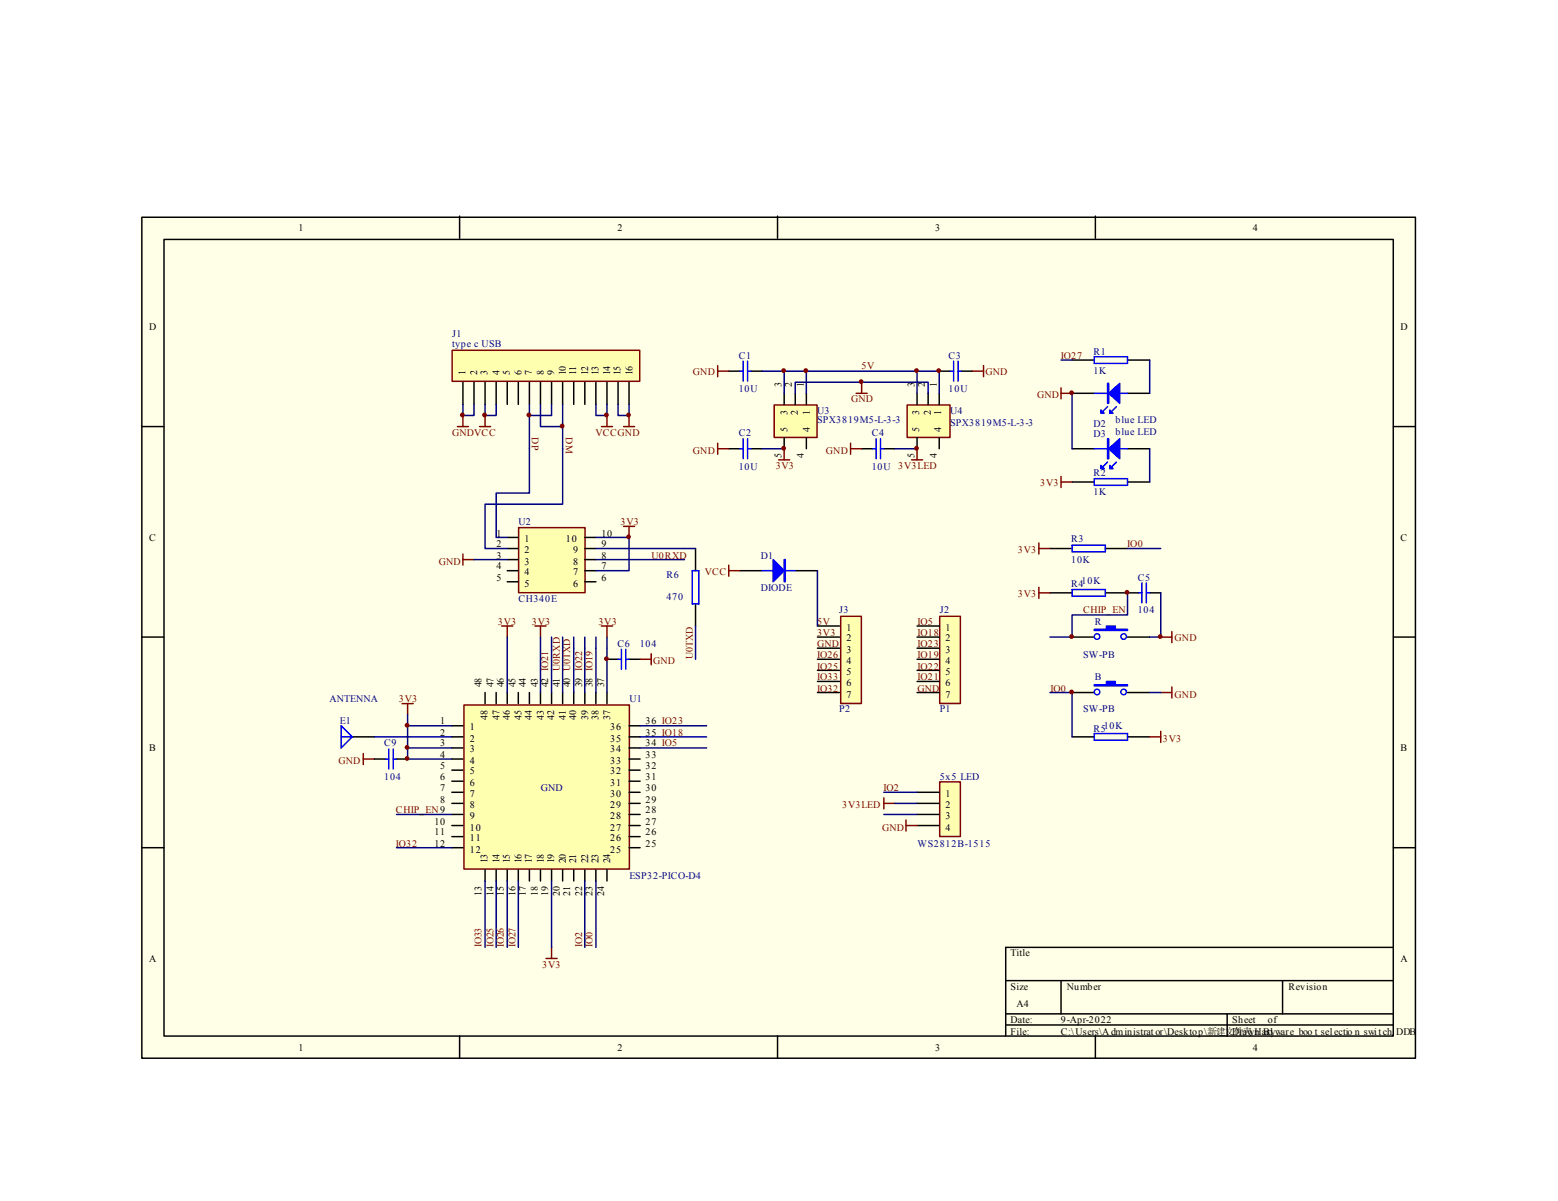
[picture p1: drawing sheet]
<svg xmlns="http://www.w3.org/2000/svg" width="279mm" height="215mm" viewBox="0 0 279 215" stroke-linecap="round" stroke-linejoin="round" font-family="sans-serif">
<path d="M25.1 38.6h228.4v150.8h-228.4z" fill-rule="evenodd" fill="#ffffe8"/>
<g fill="none" stroke="#000" stroke-width=".26">
<path d="M25.4 38.9h228.1v150.5h-228.1zM82.3 38.7v3.9M139.2 38.7v3.9M196.2 38.7v3.9M29.4 42.9h220.1v142.6h-220.1zM25.4 76.4h4M249.5 76.4h4M25.4 114.1h4M249.5 114.1h4M25.4 151.8h4M249.5 151.8h4M180.1 175.6h69.4"/>
<path d="M190 175.6v5.9M229.7 175.6v5.9M249.5 169.6h-69.4v15.9M82.3 185.5v3.9M139.2 185.5v3.9M180.1 181.5h69.4M180.1 183.5h69.4M196.2 185.5v3.9M219.8 181.5v4"/>
</g>
<path d="M150.5 110.3h3.8v15.6h-3.8z" fill-rule="evenodd" fill="#ffffb0"/>
<path d="M150.5 110.3h3.8v15.6h-3.8z" fill="none" stroke="#800000" stroke-width=".26"/>
<path d="M146.4 112.1h3.9M146.4 114.1h3.9M146.4 116h3.9M146.4 118h3.9M146.4 120h3.9M146.4 122h3.9M146.4 124h3.9" fill="none" stroke="#000" stroke-width=".26"/>
<path d="M168.3 110.3h3.7v15.6h-3.7z" fill-rule="evenodd" fill="#ffffb0"/>
<path d="M168.3 110.3h3.7v15.6h-3.7z" fill="none" stroke="#800000" stroke-width=".26"/>
<path d="M164.2 112.1h4M164.2 114.1h4M164.2 116h4M164.2 118h4M164.2 120h4M164.2 122h4M164.2 124h4" fill="none" stroke="#000" stroke-width=".26"/>
<path d="M81 62.7h33.6v5.6h-33.6z" fill-rule="evenodd" fill="#ffffb0"/>
<path d="M81 62.7h33.6v5.6h-33.6z" fill="none" stroke="#800000" stroke-width=".26"/>
<g fill="none" stroke="#000" stroke-width=".26">
<path d="M82.9 68.4v4M84.9 68.4v4M86.9 68.4v4M88.9 68.4v4M90.8 68.4v4M92.8 68.4v4M94.8 68.4v4M96.8 68.4v4M98.8 68.4v4M100.8 68.4v4M102.7 68.4v4M104.7 68.4v4"/>
<path d="M106.7 68.4v4M108.7 68.4v4M110.7 68.4v4M112.6 68.4v4M130.5 66.4h2M134.5 66.4h2M168.2 66.4h2M172.2 66.4h1.9M132.5 102.2h4M142.4 102.2h4M63.1 131.9h3.9"/>
</g>
<path d="M132.5 66.4h.6M133.1 64.7v3.5M133.9 66.4h.6M133.9 64.7v3.5M170.2 66.4h.6M170.8 64.7v3.5M171.6 66.4h.6M171.6 64.7v3.5M136.5 102.2h5.9M140.4 100.2h.2v3.9h-.2zM61.1 129.9l2 2-2 2zM61.1 131.9h2" fill="none" stroke="#00f" stroke-width=".26"/>
<path d="M140.5 100.2v3.9" fill="none" stroke="#00f" stroke-width=".2"/>
<path d="M138.4 100.2l2 2-2 1.9z" fill="#00f"/>
<path d="M196 80.3h5.9M198.3 82.7l-.8 .8M199.9 82.7l-.8 .8M138.4 100.2l2 2-2 1.9z" fill="none" stroke="#00f" stroke-width=".26"/>
<path d="M192 80.3h4M201.9 80.3h4" fill="none" stroke="#000" stroke-width=".26"/>
<path d="M198.5 80.3l2-1.8v3.6z" fill="#00f"/>
<path d="M198.3 78.5h.2v3.6h-.2zM198.5 80.3l2-1.8v3.6z" fill="none" stroke="#00f" stroke-width=".26"/>
<path d="M198.4 78.5v3.6" fill="none" stroke="#00f" stroke-width=".2"/>
<path d="M197.1 83.3l.6 .6h-.6z" fill="#00f"/>
<path d="M197.1 83.3l.6 .6h-.6z" fill="none" stroke="#00f" stroke-width=".26"/>
<path d="M198.7 83.3l.6 .6h-.6z" fill="#00f"/>
<path d="M196 70.4h5.9M198.3 72.8l-.8 .8M199.9 72.8l-.8 .8M198.7 83.3l.6 .6h-.6z" fill="none" stroke="#00f" stroke-width=".26"/>
<path d="M192 70.4h4M201.9 70.4h4" fill="none" stroke="#000" stroke-width=".26"/>
<path d="M198.5 70.4l2-1.8v3.6z" fill="#00f"/>
<path d="M198.3 68.6h.2v3.6h-.2zM198.5 70.4l2-1.8v3.6z" fill="none" stroke="#00f" stroke-width=".26"/>
<path d="M198.4 68.6v3.6" fill="none" stroke="#00f" stroke-width=".2"/>
<path d="M197.1 73.4l.6 .6h-.6z" fill="#00f"/>
<path d="M197.1 73.4l.6 .6h-.6z" fill="none" stroke="#00f" stroke-width=".26"/>
<path d="M198.7 73.4l.6 .6h-.6z" fill="#00f"/>
<path d="M196 63.9h5.9v1.2h-5.9zM198.7 73.4l.6 .6h-.6zM196 85.7h5.9v1.2h-5.9zM192 105.5h5.9v1.2h-5.9zM196 131.3h5.9v1.2h-5.9z" fill="none" stroke="#00f" stroke-width=".26"/>
<path d="M192 64.5h4M201.9 64.5h4M192 86.3h4M201.9 86.3h4M188 106.1h4M192 114.1h4M197.9 106.1h4M201.9 114.1h4M192 131.9h4M201.9 131.9h4" fill="none" stroke="#000" stroke-width=".26"/>
<path d="M196 112.7h2.1v-.6h1.6v.6h2.2v.2h-5.9z" fill-rule="evenodd" fill="#00f"/>
<g fill="none" stroke="#00f" stroke-width=".26">
<path d="M196 112.7h2.1v-.6h1.6v.6h2.2v.2h-5.9z"/>
<circle cx="196.5" cy="114" r=".5"/>
<circle cx="201.2" cy="114" r=".5"/>
</g>
<path d="M192 124h4M201.9 124h4" fill="none" stroke="#000" stroke-width=".26"/>
<path d="M196 122.6h2.1v-.6h1.6v.6h2.2v.2h-5.9z" fill-rule="evenodd" fill="#00f"/>
<g fill="none" stroke="#00f" stroke-width=".26">
<path d="M196 122.6h2.1v-.6h1.6v.6h2.2v.2h-5.9z"/>
<circle cx="196.5" cy="123.9" r=".5"/>
<circle cx="201.2" cy="123.9" r=".5"/>
</g>
<path d="M138.6 72.5h7.7v5.8h-7.7z" fill-rule="evenodd" fill="#ffffb0"/>
<path d="M138.6 72.5h7.7v5.8h-7.7z" fill="none" stroke="#800000" stroke-width=".26"/>
<path d="M140.4 70.4v2M140.4 78.3v2M142.4 70.4v2M144.4 70.4v2M144.4 78.3v2" fill="none" stroke="#000" stroke-width=".26"/>
<path d="M162.5 72.5h7.6v5.8h-7.6z" fill-rule="evenodd" fill="#ffffb0"/>
<g fill="none" stroke="#800000" stroke-width=".26">
<path d="M81.9 76.4h2M82.9 74.4v2M85.9 76.4h2M86.9 74.4v2M107.7 76.4h2M108.7 74.4v2M111.7 76.4h1.9M112.6 74.4v2M128.5 65.5v1.9M128.5 79.3v2M128.5 66.4h2M152.3 79.3v2"/>
<path d="M153.3 70.4h2M154.3 68.4v2M162.5 72.5h7.6v5.8h-7.6zM174.1 66.4h2M176.1 65.5v1.9M190 70.4h2M190 69.4v2M128.5 80.3h2M139.4 82.3h2M140.4 80.3v2M152.3 80.3h2M163.2 82.3h2"/>
<path d="M164.2 80.3v2M186 97.2v2M186 98.2h2M190 85.3v2M190 86.3h2M95.8 112.1h2M96.8 112.1v2M107.7 112.1h2M108.7 112.1v2M130.5 101.2v2M130.5 102.2h2M186 105.1v2"/>
<path d="M186 106.1h2M207.9 114.1h1.9M209.8 113.1v1.9M65.1 134.9v2M65.1 135.9h1.9M72 126h2M73 126v1.9M207.9 124h1.9M209.8 123v2M97.8 171.6h2M98.8 169.6v2"/>
</g>
<g fill="none" stroke="#000" stroke-width=".26">
<path d="M164.2 70.4v2M164.2 78.3v2M166.2 70.4v2M168.2 70.4v2M168.2 78.3v2M130.5 80.3h2M134.5 80.3h2M154.3 80.3h2M158.3 80.3h2M188 98.2h4M197.9 98.2h4M108.7 118h2"/>
<path d="M112.6 118h2M201.9 106.1h2M205.9 106.1h2"/>
</g>
<g fill="none" stroke="#000080" stroke-width=".26">
<path d="M82.9 72.4v2h2v-2M86.9 72.4v2h2v-2M94.8 72.4v2h4v-2M94.8 74.4v5.9M96.8 72.4v4h4v-4M100.8 76.4v3.9M106.7 72.4v2h2v-2M110.7 72.4v2h1.9v-2M136.5 66.4h3.9M140.4 70.4v-4h4v4M142.4 70.4v-2h23.8v2M144.4 66.4h19.8"/>
<path d="M164.2 70.4v-4h4v4M190 64.5h2M192 70.4v9.9M205.9 64.5v5.9M136.5 80.3h3.9M160.3 80.3h3.9M201.9 98.2h6M205.9 80.3v6M146.4 102.2v9.9M201.9 106.1v4h-9.9v4h-4M207.9 106.1v8h-2M188 124h4v7.9"/>
<path d="M205.9 124h2"/>
</g>
<g fill="none" stroke="#00f" stroke-width=".26">
<path d="M133.1 78.5v3.6M133.9 78.5v3.6M156.9 78.5v3.6M157.7 78.5v3.6M132.5 80.3h.6M133.9 80.3h.6M156.3 80.3h.6M157.7 80.3h.6M192 97.6h5.9v1.2h-5.9zM110.7 118h.6M111.3 116.2v3.6M112.1 118h.5"/>
<path d="M112.1 116.2v3.6M203.9 106.1h.6M204.5 104.3v3.6M205.3 106.1h.6M205.3 104.3v3.6"/>
</g>
<path d="M168.3 140h3.7v9.8h-3.7z" fill-rule="evenodd" fill="#ffffb0"/>
<path d="M168.3 140h3.7v9.8h-3.7zM205.9 131.9h2M207.9 130.9v2M158.3 142.8v2M158.3 143.8h2M162.2 146.8v2M162.2 147.8h2" fill="none" stroke="#800000" stroke-width=".26"/>
<path d="M67 135.9h2M71 135.9h2M164.2 141.8h4M164.2 143.8h4M164.2 145.8h4M164.2 147.8h4" fill="none" stroke="#000" stroke-width=".26"/>
<path d="M158.3 145.8h5.9M158.3 141.8h5.9M160.3 143.8h3.9" fill="none" stroke="#000080" stroke-width=".26"/>
<path d="M69 135.9h.6M69.6 134.1v3.6M70.4 135.9h.6M70.4 134.1v3.6" fill="none" stroke="#00f" stroke-width=".26"/>
<path d="M83.1 126.2h29.6v29.4h-29.6z" fill-rule="evenodd" fill="#ffffb0"/>
<path d="M83.1 126.2h29.6v29.4h-29.6z" fill="none" stroke="#800000" stroke-width=".26"/>
<g fill="none" stroke="#000" stroke-width=".26">
<path d="M80.9 129.9h2M80.9 131.9h2M80.9 133.9h2M80.9 135.9h2M80.9 137.9h2M80.9 139.8h2M86.9 124v2M88.9 124v2M90.8 124v2M92.8 124v2M94.8 124v2M96.8 124v2"/>
<path d="M98.8 124v2M100.8 124v2M102.7 124v2M104.7 124v2M106.7 124v2M108.7 124v2M112.6 129.9h2M112.6 131.9h2M112.6 133.9h2M112.6 135.9h2M112.6 137.9h2M112.6 139.8h2"/>
<path d="M80.9 141.8h2M80.9 143.8h2M80.9 145.8h2M80.9 147.8h2M80.9 149.8h2M80.9 151.8h2M86.9 155.7v2M88.9 155.7v2M90.8 155.7v2M92.8 155.7v2M94.8 155.7v2M96.8 155.7v2"/>
<path d="M98.8 155.7v2M100.8 155.7v2M102.7 155.7v2M104.7 155.7v2M106.7 155.7v2M108.7 155.7v2M112.6 141.8h2M112.6 143.8h2M112.6 145.8h2M112.6 147.8h2M112.6 149.8h2M112.6 151.8h2"/>
</g>
<path d="M92.9 94.5h11.9v11.6h-11.9z" fill-rule="evenodd" fill="#ffffb0"/>
<path d="M82.9 99.2v2M92.9 94.5h11.9v11.6h-11.9zM111.7 94.2h1.9M112.6 94.2v2M82.9 100.2h2M89.8 112.1h2M90.8 112.1v2M114.6 118h2M116.6 117v2" fill="none" stroke="#800000" stroke-width=".26"/>
<path d="M90.8 96.2h2M90.8 98.2h2M104.7 96.2h2M104.7 98.2h2M124.6 98.2v4M90.8 100.2h2M90.8 102.2h2M90.8 104.1h2M104.7 100.2h2M104.7 102.2h2M104.7 104.1h2M124.6 108.1v4" fill="none" stroke="#000" stroke-width=".26"/>
<g fill="none" stroke="#000080" stroke-width=".26">
<path d="M94.8 80.3v8h-5.9v7.9h1.9M100.8 80.3v10h-13.9v7.9h3.9M106.7 96.2h5.9v6h-5.9M106.7 98.2h17.9M84.9 100.2h5.9M90.8 114.1v9.9M96.8 114.1v9.9M98.8 114.1v9.9M100.8 114.1v9.9M102.7 114.1v9.9M104.7 114.1v9.9M106.7 100.2h15.9"/>
<path d="M106.7 114.1v9.9M108.7 114.1v9.9M124.6 112.1v5.9M67 131.9h13.9M73 127.9v2h7.9M73 129.9v6h7.9M73 133.9h7.9M114.6 131.9h11.9M114.6 133.9h11.9M114.6 129.9h11.9M71 145.8h9.9M71 151.8h9.9"/>
<path d="M86.9 157.7v11.9M88.9 157.7v11.9M90.8 157.7v11.9M92.8 157.7v11.9M98.8 157.7v11.9M104.7 157.7v11.9M106.7 157.7v11.9"/>
</g>
<path d="M124 102.2h1.1v5.9h-1.1z" fill="none" stroke="#00f" stroke-width=".26"/>
<circle cx="168.1" cy="66.3" r=".3" fill="#800000"/>
<circle cx="168.1" cy="66.3" r=".3" fill="none" stroke="#800000" stroke-width=".26"/>
<circle cx="191.9" cy="70.3" r=".3" fill="#800000"/>
<circle cx="191.9" cy="70.3" r=".3" fill="none" stroke="#800000" stroke-width=".26"/>
<circle cx="201.8" cy="106" r=".3" fill="#800000"/>
<circle cx="201.8" cy="106" r=".3" fill="none" stroke="#800000" stroke-width=".26"/>
<circle cx="191.9" cy="114" r=".3" fill="#800000"/>
<circle cx="191.9" cy="114" r=".3" fill="none" stroke="#800000" stroke-width=".26"/>
<circle cx="191.9" cy="123.9" r=".3" fill="#800000"/>
<circle cx="191.9" cy="123.9" r=".3" fill="none" stroke="#800000" stroke-width=".26"/>
<circle cx="140.3" cy="80.2" r=".3" fill="#800000"/>
<circle cx="140.3" cy="80.2" r=".3" fill="none" stroke="#800000" stroke-width=".26"/>
<circle cx="164.1" cy="80.2" r=".3" fill="#800000"/>
<circle cx="164.1" cy="80.2" r=".3" fill="none" stroke="#800000" stroke-width=".26"/>
<circle cx="82.8" cy="74.3" r=".3" fill="#800000"/>
<circle cx="82.8" cy="74.3" r=".3" fill="none" stroke="#800000" stroke-width=".26"/>
<circle cx="112.6" cy="74.3" r=".29" fill="#800000"/>
<circle cx="112.6" cy="74.3" r=".29" fill="none" stroke="#800000" stroke-width=".26"/>
<circle cx="86.8" cy="74.3" r=".3" fill="#800000"/>
<circle cx="86.8" cy="74.3" r=".3" fill="none" stroke="#800000" stroke-width=".26"/>
<circle cx="108.6" cy="74.3" r=".3" fill="#800000"/>
<circle cx="108.6" cy="74.3" r=".3" fill="none" stroke="#800000" stroke-width=".26"/>
<circle cx="140.3" cy="66.3" r=".3" fill="#800000"/>
<circle cx="140.3" cy="66.3" r=".3" fill="none" stroke="#800000" stroke-width=".26"/>
<circle cx="144.3" cy="66.3" r=".3" fill="#800000"/>
<circle cx="144.3" cy="66.3" r=".3" fill="none" stroke="#800000" stroke-width=".26"/>
<circle cx="164.1" cy="66.3" r=".3" fill="#800000"/>
<circle cx="164.1" cy="66.3" r=".3" fill="none" stroke="#800000" stroke-width=".26"/>
<circle cx="154.2" cy="68.3" r=".3" fill="#800000"/>
<circle cx="154.2" cy="68.3" r=".3" fill="none" stroke="#800000" stroke-width=".26"/>
<circle cx="108.6" cy="117.9" r=".3" fill="#800000"/>
<circle cx="108.6" cy="117.9" r=".3" fill="none" stroke="#800000" stroke-width=".26"/>
<circle cx="100.7" cy="76.3" r=".3" fill="#800000"/>
<circle cx="100.7" cy="76.3" r=".3" fill="none" stroke="#800000" stroke-width=".26"/>
<circle cx="94.7" cy="74.3" r=".3" fill="#800000"/>
<circle cx="94.7" cy="74.3" r=".3" fill="none" stroke="#800000" stroke-width=".26"/>
<circle cx="207.8" cy="114" r=".3" fill="#800000"/>
<circle cx="207.8" cy="114" r=".3" fill="none" stroke="#800000" stroke-width=".26"/>
<circle cx="72.9" cy="135.8" r=".3" fill="#800000"/>
<circle cx="72.9" cy="135.8" r=".3" fill="none" stroke="#800000" stroke-width=".26"/>
<circle cx="112.6" cy="96.1" r=".29" fill="#800000"/>
<circle cx="112.6" cy="96.1" r=".29" fill="none" stroke="#800000" stroke-width=".26"/>
<circle cx="72.9" cy="129.8" r=".3" fill="#800000"/>
<circle cx="72.9" cy="129.8" r=".3" fill="none" stroke="#800000" stroke-width=".26"/>
<circle cx="72.9" cy="133.8" r=".3" fill="#800000"/>
<circle cx="72.9" cy="133.8" r=".3" fill="none" stroke="#800000" stroke-width=".26"/>
<g font-size="1.8">
<text x="53.4" y="41.3">1</text>
<text x="110.6" y="41.3">2</text>
<text x="167.5" y="41.3">3</text>
<text x="224.4" y="41.3">4</text>
<text x="26.7" y="59">D</text>
<text x="250.8" y="59">D</text>
<text x="83.3" y="67.2" transform="rotate(-90 83.3 67.2)">1</text>
<text x="85.5" y="67.2" transform="rotate(-90 85.5 67.2)">2</text>
<text x="87.3" y="67.2" transform="rotate(-90 87.3 67.2)">3</text>
<text x="89.4" y="67.2" transform="rotate(-90 89.4 67.2)">4</text>
<text x="91.3" y="67.2" transform="rotate(-90 91.3 67.2)">5</text>
<text x="93.4" y="67.2" transform="rotate(-90 93.4 67.2)">6</text>
<text x="95.2" y="67.2" transform="rotate(-90 95.2 67.2)">7</text>
<text x="97.4" y="67.2" transform="rotate(-90 97.4 67.2)">8</text>
<text x="99.2" y="67.2" transform="rotate(-90 99.2 67.2)">9</text>
<text x="101.3" y="67.2" transform="rotate(-90 101.3 67.2)">10</text>
<text x="103.2" y="67.2" transform="rotate(-90 103.2 67.2)">11</text>
<text x="105.3" y="67.2" transform="rotate(-90 105.3 67.2)">12</text>
<text x="107.2" y="67.2" transform="rotate(-90 107.2 67.2)">13</text>
<text x="109.3" y="67.2" transform="rotate(-90 109.3 67.2)">14</text>
<text x="111.1" y="67.2" transform="rotate(-90 111.1 67.2)">15</text>
<text x="113.2" y="67.2" transform="rotate(-90 113.2 67.2)">16</text>
<text x="140" y="69.3" transform="rotate(-90 140 69.3)">3</text>
<text x="141.8" y="69.3" transform="rotate(-90 141.8 69.3)">2</text>
<text x="143.9" y="69.3" transform="rotate(-90 143.9 69.3)">1</text>
<text x="163.8" y="69.3" transform="rotate(-90 163.8 69.3)">3</text>
<text x="165.6" y="69.3" transform="rotate(-90 165.6 69.3)">2</text>
<text x="167.7" y="69.3" transform="rotate(-90 167.7 69.3)">1</text>
<text x="141" y="77.3" transform="rotate(-90 141 77.3)">5</text>
<text x="141" y="74.3" transform="rotate(-90 141 74.3)">3</text>
<text x="142.9" y="74.3" transform="rotate(-90 142.9 74.3)">2</text>
<text x="145" y="77.3" transform="rotate(-90 145 77.3)">4</text>
<text x="145" y="74.3" transform="rotate(-90 145 74.3)">1</text>
<text x="164.6" y="77.3" transform="rotate(-90 164.6 77.3)">5</text>
<text x="164.6" y="74.3" transform="rotate(-90 164.6 74.3)">3</text>
<text x="166.7" y="74.3" transform="rotate(-90 166.7 74.3)">2</text>
<text x="168.5" y="77.3" transform="rotate(-90 168.5 77.3)">4</text>
<text x="168.5" y="74.3" transform="rotate(-90 168.5 74.3)">1</text>
<text x="140" y="82" transform="rotate(-90 140 82)">5</text>
<text x="143.9" y="82" transform="rotate(-90 143.9 82)">4</text>
<text x="163.8" y="82" transform="rotate(-90 163.8 82)">5</text>
<text x="167.7" y="82" transform="rotate(-90 167.7 82)">4</text>
<text x="26.7" y="96.8">C</text>
<text x="88.9" y="96">1</text>
<text x="88.9" y="97.9">2</text>
<text x="88.9" y="100">3</text>
<text x="88.9" y="101.9">4</text>
<text x="93.9" y="97.1">1</text>
<text x="93.9" y="99">2</text>
<text x="93.9" y="101.1">3</text>
<text x="101.3" y="97.1">10</text>
<text x="102.7" y="101.1">8</text>
<text x="102.7" y="99">9</text>
<text x="107.7" y="101.9">7</text>
<text x="107.7" y="100">8</text>
<text x="107.7" y="97.9">9</text>
<text x="107.7" y="96">10</text>
<text x="250.8" y="96.8">C</text>
<text x="88.9" y="104">5</text>
<text x="93.9" y="102.9">4</text>
<text x="93.9" y="105">5</text>
<text x="102.7" y="105">6</text>
<text x="102.7" y="102.9">7</text>
<text x="107.7" y="104">6</text>
<text x="151.6" y="113">1</text>
<text x="169.3" y="113">1</text>
<text x="151.6" y="114.8">2</text>
<text x="151.6" y="116.9">3</text>
<text x="151.6" y="118.8">4</text>
<text x="169.3" y="114.8">2</text>
<text x="169.3" y="116.9">3</text>
<text x="169.3" y="118.8">4</text>
<text x="86.3" y="123" transform="rotate(-90 86.3 123)">48</text>
<text x="88.4" y="123" transform="rotate(-90 88.4 123)">47</text>
<text x="90.2" y="123" transform="rotate(-90 90.2 123)">46</text>
<text x="92.3" y="123" transform="rotate(-90 92.3 123)">45</text>
<text x="94.2" y="123" transform="rotate(-90 94.2 123)">44</text>
<text x="96.3" y="123" transform="rotate(-90 96.3 123)">43</text>
<text x="98.2" y="123" transform="rotate(-90 98.2 123)">42 IO21</text>
<text x="100.3" y="123" transform="rotate(-90 100.3 123)">41 U0RXD</text>
<text x="102.1" y="123" transform="rotate(-90 102.1 123)">40 U0TXD</text>
<text x="104.2" y="123" transform="rotate(-90 104.2 123)">39 IO22</text>
<text x="106.1" y="123" transform="rotate(-90 106.1 123)">38 IO19</text>
<text x="108.2" y="123" transform="rotate(-90 108.2 123)">37</text>
<text x="151.6" y="120.9">5</text>
<text x="151.6" y="122.8">6</text>
<text x="151.6" y="124.9">7</text>
<text x="169.3" y="120.9">5</text>
<text x="169.3" y="122.8">6</text>
<text x="169.3" y="124.9">7</text>
<text x="78.8" y="129.6">1</text>
<text x="78.8" y="131.8">2</text>
<text x="84.1" y="130.7">1</text>
<text x="87.3" y="128.9" transform="rotate(-90 87.3 128.9)">48</text>
<text x="89.4" y="128.9" transform="rotate(-90 89.4 128.9)">47</text>
<text x="91.3" y="128.9" transform="rotate(-90 91.3 128.9)">46</text>
<text x="93.4" y="128.9" transform="rotate(-90 93.4 128.9)">45</text>
<text x="95.2" y="128.9" transform="rotate(-90 95.2 128.9)">44</text>
<text x="97.4" y="128.9" transform="rotate(-90 97.4 128.9)">43</text>
<text x="99.2" y="128.9" transform="rotate(-90 99.2 128.9)">42</text>
<text x="101.3" y="128.9" transform="rotate(-90 101.3 128.9)">41</text>
<text x="103.2" y="128.9" transform="rotate(-90 103.2 128.9)">40</text>
<text x="105.3" y="128.9" transform="rotate(-90 105.3 128.9)">39</text>
<text x="107.2" y="128.9" transform="rotate(-90 107.2 128.9)">38</text>
<text x="109.3" y="128.9" transform="rotate(-90 109.3 128.9)">37</text>
<text x="109.3" y="130.7">36</text>
<text x="115.6" y="131.8">35 IO18</text>
<text x="115.6" y="129.6">36 IO23</text>
<text x="26.7" y="134.4">B</text>
<text x="78.8" y="133.6">3</text>
<text x="78.8" y="135.7">4</text>
<text x="78.8" y="137.6">5</text>
<text x="84.1" y="132.8">2</text>
<text x="84.1" y="134.7">3</text>
<text x="84.1" y="136.8">4</text>
<text x="109.3" y="136.8">33</text>
<text x="109.3" y="134.7">34</text>
<text x="109.3" y="132.8">35</text>
<text x="115.6" y="137.6">32</text>
<text x="115.6" y="135.7">33</text>
<text x="115.6" y="133.6">34 IO5</text>
<text x="250.8" y="134.4">B</text>
<text x="78.8" y="139.7">6</text>
<text x="78.8" y="141.6">7</text>
<text x="78.8" y="143.7">8</text>
<text x="84.1" y="138.6">5</text>
<text x="84.1" y="140.8">6</text>
<text x="84.1" y="142.6">7</text>
<text x="109.3" y="142.6">30</text>
<text x="109.3" y="140.8">31</text>
<text x="109.3" y="138.6">32</text>
<text x="115.6" y="143.7">29</text>
<text x="115.6" y="141.6">30</text>
<text x="115.6" y="139.7">31</text>
<text x="169.3" y="142.6">1</text>
<text x="77.8" y="147.6">10</text>
<text x="77.8" y="149.5">11</text>
<text x="84.1" y="144.7">8</text>
<text x="84.1" y="146.6">9</text>
<text x="84.1" y="148.7">10</text>
<text x="109.3" y="148.7">27</text>
<text x="109.3" y="146.6">28</text>
<text x="109.3" y="144.7">29</text>
<text x="115.6" y="149.5">26</text>
<text x="115.6" y="147.6">27</text>
<text x="115.6" y="145.5">28</text>
<text x="169.3" y="144.7">2</text>
<text x="169.3" y="146.6">3</text>
<text x="169.3" y="148.7">4</text>
<text x="77.8" y="151.6">12</text>
<text x="84.1" y="150.5">11</text>
<text x="84.1" y="152.7">12</text>
<text x="87.3" y="154.5" transform="rotate(-90 87.3 154.5)">13</text>
<text x="89.4" y="154.5" transform="rotate(-90 89.4 154.5)">14</text>
<text x="91.3" y="154.5" transform="rotate(-90 91.3 154.5)">15</text>
<text x="93.4" y="154.5" transform="rotate(-90 93.4 154.5)">16</text>
<text x="95.2" y="154.5" transform="rotate(-90 95.2 154.5)">17</text>
<text x="97.4" y="154.5" transform="rotate(-90 97.4 154.5)">18</text>
<text x="99.2" y="154.5" transform="rotate(-90 99.2 154.5)">19</text>
<text x="101.3" y="154.5" transform="rotate(-90 101.3 154.5)">20</text>
<text x="103.2" y="154.5" transform="rotate(-90 103.2 154.5)">21</text>
<text x="105.3" y="154.5" transform="rotate(-90 105.3 154.5)">22</text>
<text x="107.2" y="154.5" transform="rotate(-90 107.2 154.5)">23</text>
<text x="109.3" y="154.5" transform="rotate(-90 109.3 154.5)">24</text>
<text x="109.3" y="152.7">25</text>
<text x="109.3" y="150.5">26</text>
<text x="115.6" y="151.6">25</text>
<text x="86.3" y="160.3" transform="rotate(-90 86.3 160.3)">13</text>
<text x="88.4" y="160.3" transform="rotate(-90 88.4 160.3)">14</text>
<text x="90.2" y="160.3" transform="rotate(-90 90.2 160.3)">15</text>
<text x="92.3" y="160.3" transform="rotate(-90 92.3 160.3)">16</text>
<text x="94.2" y="160.3" transform="rotate(-90 94.2 160.3)">17</text>
<text x="96.3" y="160.3" transform="rotate(-90 96.3 160.3)">18</text>
<text x="98.2" y="160.3" transform="rotate(-90 98.2 160.3)">19</text>
<text x="100.3" y="160.3" transform="rotate(-90 100.3 160.3)">20</text>
<text x="102.1" y="160.3" transform="rotate(-90 102.1 160.3)">21</text>
<text x="104.2" y="160.3" transform="rotate(-90 104.2 160.3)">22</text>
<text x="106.1" y="160.3" transform="rotate(-90 106.1 160.3)">23</text>
<text x="108.2" y="160.3" transform="rotate(-90 108.2 160.3)">24</text>
<text x="26.7" y="172.2">A</text>
<text x="181" y="171.2">Title</text>
<text x="250.8" y="172.2">A</text>
<text x="181" y="177.3">Size</text>
<text x="191" y="177.3">Number</text>
<text x="230.7" y="177.3">Revision</text>
<text x="181" y="183.1">Date:</text>
<text x="181" y="185.2">File:</text>
<text x="182" y="180.2">A4</text>
<text x="190" y="183.1">9-Apr-2022</text>
<text x="190" y="185.2">C:\Users\Administrator\Desktop\新建文Dr夹\HaBrdyware boo t selectio n switch.</text>
<text x="220.7" y="183.1">Sheet</text>
<text x="220.9" y="185.2">件awn</text>
<text x="227" y="183.1">of</text>
<text x="228.6" y="185.2">:</text>
<text x="250" y="185.2">DDB</text>
<text x="53.4" y="188.1">1</text>
<text x="110.6" y="188.1">2</text>
<text x="167.5" y="188.1">3</text>
<text x="224.4" y="188.1">4</text>
</g>
<g font-size="1.8" fill="#000080">
<text x="81" y="60.3">J1</text>
<text x="81" y="62.2">type c USB</text>
<text x="132.3" y="64.3">C1</text>
<text x="169.9" y="64.3">C3</text>
<text x="195.8" y="63.5">R1</text>
<text x="132.3" y="70.1">10U</text>
<text x="169.9" y="70.1">10U</text>
<text x="195.8" y="66.9">1K</text>
<text x="146.3" y="74.1">U3</text>
<text x="146.3" y="75.7">SPX3819M5-L-3-3</text>
<text x="170.1" y="74.1">U4</text>
<text x="170.1" y="76.2">SPX3819M5-L-3-3</text>
<text x="195.8" y="76.5">D2</text>
<text x="199.8" y="77.8">blue LED</text>
<text x="199.8" y="75.7">blue LED</text>
<text x="132.3" y="78.1">C2</text>
<text x="156.1" y="78.1">C4</text>
<text x="195.8" y="78.3">D3</text>
<text x="132.3" y="84.1">10U</text>
<text x="156.1" y="84.1">10U</text>
<text x="195.8" y="85.2">R2</text>
<text x="195.8" y="88.6">1K</text>
<text x="92.9" y="93.9">U2</text>
<text x="136.3" y="100">D1</text>
<text x="191.8" y="97.1">R3</text>
<text x="191.8" y="100.8">10K</text>
<text x="92.9" y="107.7">CH340E</text>
<text x="119.3" y="103.5">R6</text>
<text x="119.3" y="107.4">470</text>
<text x="136.3" y="105.8">DIODE</text>
<text x="191.8" y="105">R4</text>
<text x="193.7" y="104.5">10K</text>
<text x="203.7" y="104">C5</text>
<text x="150.3" y="109.8">J3</text>
<text x="168.3" y="109.8">J2</text>
<text x="196.1" y="111.9">R</text>
<text x="203.7" y="109.8">104</text>
<text x="110.6" y="115.9">C6</text>
<text x="114.6" y="115.9">104</text>
<text x="193.9" y="117.7">SW-PB</text>
<text x="59" y="125.7">ANTENNA</text>
<text x="112.7" y="125.7">U1</text>
<text x="196.1" y="121.7">B</text>
<text x="60.9" y="129.6">E1</text>
<text x="150.3" y="127.5">P2</text>
<text x="168.3" y="127.5">P1</text>
<text x="193.9" y="127.5">SW-PB</text>
<text x="195.8" y="131">R5</text>
<text x="197.6" y="130.4">10K</text>
<text x="68.8" y="133.6">C9</text>
<text x="68.8" y="139.7">104</text>
<text x="96.8" y="141.6">GND</text>
<text x="168.3" y="139.7">5x5 LED</text>
<text x="164.3" y="151.6">WS2812B-1515</text>
<text x="112.7" y="157.4">ESP32-PICO-D4</text>
</g>
<g font-size="1.8" fill="#800000">
<text x="190" y="64.3">IO27</text>
<text x="124.1" y="67.2">GND</text>
<text x="152.4" y="72">GND</text>
<text x="154.3" y="66.1">5V</text>
<text x="176.5" y="67.2">GND</text>
<text x="185.7" y="71.2">GND</text>
<text x="81" y="78.1">GNDVCC</text>
<text x="95.2" y="78.3" transform="rotate(90 95.2 78.3)">DP</text>
<text x="101.3" y="78.3" transform="rotate(90 101.3 78.3)">DM</text>
<text x="106.6" y="78.1">VCCGND</text>
<text x="124.1" y="81.2">GND</text>
<text x="138.9" y="83.9">3V3</text>
<text x="147.9" y="81.2">GND</text>
<text x="160.9" y="83.9">3V3LED</text>
<text x="186.3" y="87">3V3</text>
<text x="111.1" y="93.9">3V3</text>
<text x="78.6" y="101.1">GND</text>
<text x="116.7" y="100">U0RXD</text>
<text x="182.3" y="99">3V3</text>
<text x="201.9" y="97.9">IO0</text>
<text x="126.2" y="102.9">VCC</text>
<text x="182.3" y="106.9">3V3</text>
<text x="89.2" y="111.9">3V3</text>
<text x="95.2" y="111.9">3V3</text>
<text x="107.2" y="111.9">3V3</text>
<text x="146.3" y="111.9">5V</text>
<text x="146.3" y="113.8">3V3</text>
<text x="164.3" y="111.9">IO5</text>
<text x="164.3" y="113.8">IO18</text>
<text x="193.9" y="109.8">CHIP_EN</text>
<text x="116.9" y="118.8">GND</text>
<text x="124.1" y="118" transform="rotate(-90 124.1 118)">U0TXD</text>
<text x="146.3" y="117.7">IO26</text>
<text x="146.3" y="119.9">IO25</text>
<text x="146.3" y="115.9">GND</text>
<text x="164.3" y="115.9">IO23</text>
<text x="164.3" y="117.7">IO19</text>
<text x="164.3" y="119.9">IO22</text>
<text x="210.3" y="114.8">GND</text>
<text x="71.4" y="125.7">3V3</text>
<text x="146.3" y="121.7">IO33</text>
<text x="146.3" y="123.8">IO32</text>
<text x="164.3" y="121.7">IO21</text>
<text x="164.3" y="123.8">GND</text>
<text x="188.1" y="123.8">IO0</text>
<text x="210.3" y="124.9">GND</text>
<text x="60.6" y="136.8">GND</text>
<text x="208.2" y="132.8">3V3</text>
<text x="158.2" y="141.6">IO2</text>
<text x="70.9" y="145.5">CHIP_EN9</text>
<text x="150.8" y="144.7">3V3LED</text>
<text x="158" y="148.7">GND</text>
<text x="70.9" y="151.6">IO32</text>
<text x="86.3" y="169.6" transform="rotate(-90 86.3 169.6)">IO33</text>
<text x="88.4" y="169.6" transform="rotate(-90 88.4 169.6)">IO25</text>
<text x="90.2" y="169.6" transform="rotate(-90 90.2 169.6)">IO26</text>
<text x="92.3" y="169.6" transform="rotate(-90 92.3 169.6)">IO27</text>
<text x="97.1" y="173.3">3V3</text>
<text x="104.2" y="169.6" transform="rotate(-90 104.2 169.6)">IO2</text>
<text x="106.1" y="169.6" transform="rotate(-90 106.1 169.6)">IO0</text>
</g>
</svg>
